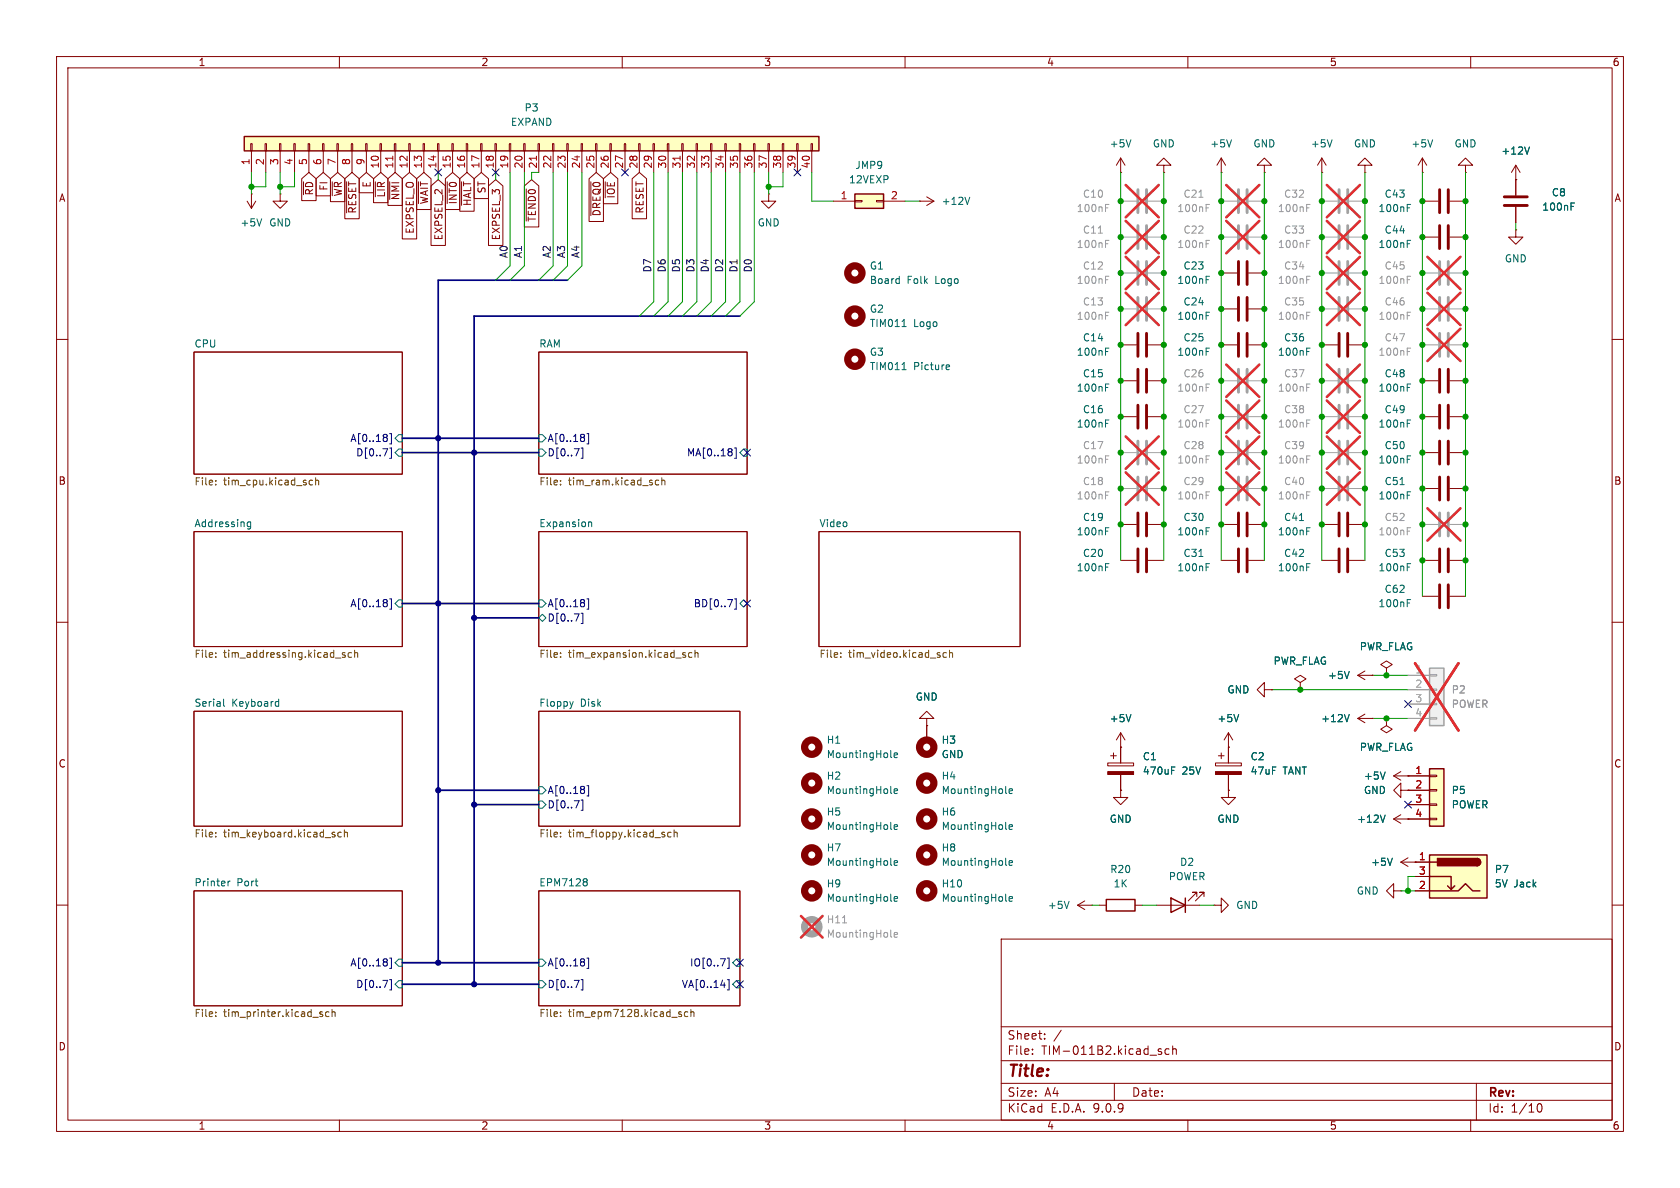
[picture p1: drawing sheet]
<svg xmlns="http://www.w3.org/2000/svg" width="297mm" height="210mm" viewBox="0 0 297 210" stroke-linecap="round" stroke-linejoin="round" font-family="sans-serif">
<g fill="none" stroke="#840000" stroke-width=".18">
<path d="M10 10h277v190h-277zM12 12h273v186h-273zM60 10v2M110 10v2M160 10v2M210 10v2M260 10v2M251.5 30.5h.1M251.5 27.9l-.8 1.3M251.5 27.9l.7 1.3M251.5 27.9v2.6M259.1 29.2h1.2l-1.2-1.3-1.3 1.3h1.3v1.3"/>
<path d="M259.1 30.5h.1M10 60h2M34.3 62.2h36.8v21.6h-36.8zM95.2 62.2h36.9v21.6h-36.9zM285 60h2M34.3 94h36.8v20.3h-36.8zM95.2 94h36.9v20.3h-36.9zM144.8 94h35.5v20.3h-35.5zM198.1 92.7h2.8M198.1 99.1h2.8M202.9 92.7h2.8M202.9 99.1h2.8"/>
<path d="M10 110h2M285 110h2M34.3 125.7h36.8v20.4h-36.8zM95.2 125.7h35.6v20.4h-35.6zM34.3 157.5h36.8v20.3h-36.8zM95.2 157.5h35.6v20.3h-35.6zM10 160h2M177 166h108v32h-108zM285 160h2M60 198v2M110 198v2M160 198v2"/>
<path d="M177 194.5h108M177 191.5h108M177 187.5h108M177 181.5h108M182.5 186.3v.1M182.5 185.5v.1M184.7 183.6v.1M184.7 182.8v.1M187.6 182.1l-1.3 2M197 191.5v3M204.8 185.8l.5 .2 .1 .2-.2 .2-.5-.1M204.8 185.5h.5"/>
<path d="M206.7 185.5l-.5-.1-.2 .3v.4l.1 .2h.6M207.3 185.5l.2-.1 .4 .1 .1 .9M207.3 184.9v1.5M210 198v2M260 198v2M261 191.5v6.5M271.7 195.7l.2-.5 .2-.1a.81 .81 0 0 1 .6 .6 .81 .81 0 0 1-.3 .8h-.4l-.3-.5"/>
</g>
<g fill="none" stroke="#000084" stroke-width=".18">
<path d="M68.4 76.9v.3M68.4 77.4v.5M68.9 76.7h.3v1.8h-.3M68.9 79.2h.3v1.8h-.3M103 79.2v1.8h-.3M103.3 76.9v.3M103.3 77.4v.5M103.8 76.7h.3v1.8h-.3M129.4 79.4v.3M129.4 80v.5M129.9 79.2h.3v1.8h-.3M68.4 106.1v.3"/>
<path d="M68.4 106.7v.4M68.9 105.9h.3v1.8h-.3M103 108.4v1.8h-.3M103.3 106.1v.3M103.3 106.7v.4M103.8 105.9h.3v1.8h-.3M128.6 106h.9l-.6 1.3M129.9 105.9h.3v1.8h-.3M103.3 139.1v.3M103.3 139.7v.5M103.8 138.9h.3v1.8h-.3M103 141.4v1.8h-.3"/>
<path d="M68.4 169.6v.3M68.4 170.2v.4M68.9 169.4h.3v1.8h-.3M68.9 173.2h.3v1.8h-.3M102.7 173.2h.3v1.8h-.3M103.3 169.6v.3M103.3 170.2v.4M103.8 169.4h.3v1.8h-.3M127.4 169.5h.8l-.5 1.3M128.6 169.4h.3v1.8h-.3M128.6 173.2h.3v1.8h-.3"/>
</g>
<g fill="none" stroke="#006464" stroke-width=".18">
<path d="M253.3 24.7l-.4 1.3M70.5 76.8h.6v1.3h-.6l-.7-.6zM95.2 76.8h.7l.6 .7-.6 .6h-.7zM95.2 79.4h.7l.6 .6-.6 .6h-.7zM131.4 79.4h.7v1.2h-.7l-.6-.6zM44.3 92.3h-.4l-.2 .2 .1 .5h.5M44.3 92.3v1l-.2 .2h-.3M69.8 80l.7-.6h.6v1.2h-.6zM104.1 92.3v.8M104.1 92.4l.1-.1h.3l.1 .8M195.4 93.9h.5M195.4 93.3h.6"/>
<path d="M195.4 99.6h.6M69.8 106.7l.7-.7h.6v1.3h-.6zM95.2 106h.7l.6 .7-.6 .6h-.7zM95.2 109.2l.7-.6 .6 .6-.6 .7zM130.8 106.7l.6-.7 .7 .7-.7 .6zM195.4 100.2h.5M39.5 123.6v1.1l.2 .2M48.9 124l.4 .1M49.3 123.6v1.3M49.3 124.8l-.4 .1M95.2 139.1h.7l.6 .6-.6 .6h-.7zM101.3 124l-.3 .9"/>
<path d="M40.3 155.8v.8M40.7 155.8l-.4 .2M95.2 141.6h.7l.6 .6-.6 .7h-.7zM103.3 155.3h.3l.2 .3-.2 .3M103.3 155.9h.3M103.6 155.9l.2 .2v.3l-.1 .1-.4 .1M70.5 169.5h.6v1.3h-.6l-.7-.6zM70.5 173.4h.6v1.2h-.6l-.7-.6zM95.2 169.5h.7l.6 .7-.6 .6h-.7zM95.2 173.4h.7l.6 .6-.6 .6h-.7zM130.2 169.5h.6v1.3h-.6l-.7-.6zM130.2 173.4h.6v1.2h-.6l-.7-.6z"/>
</g>
<g fill="none" stroke="#725600" stroke-width=".18">
<path d="M38.1 84.9v.2M38.1 85.6v.1M55.3 84.9h-.4l-.3 .2 .2 .6h.5M55.8 85l.2-.1h.3v.8M55.8 84.5v1.2M99.1 84.9v.2M99.1 85.6v.1M116.5 84.9h-.4l-.2 .2 .1 .6h.5M117 85l.2-.1h.3v.8M117 84.5v1.2M38.1 115.4v.1M38.1 116.1v.1"/>
<path d="M61 115.4h-.3l-.2 .1 .1 .2 .4 .1v.3h-.5M62.1 115.4h-.3l-.3 .2 .2 .5h.4M62.7 115.5l.2-.1h.3v.8M62.7 114.9v1.3M99.1 116.1v.1M99.1 115.4v.1M120.7 115.6l.5 .4-.1 .2-.4-.1M121.2 115.4h-.3l-.2 .1M122.3 115.4h-.3l-.3 .2 .1 .5h.5M122.9 115.5l.1-.1h.4v.8M122.9 114.9v1.3M148.6 116.1v.1"/>
<path d="M148.6 115.4v.1M167.3 115.4h-.3l-.3 .2 .1 .5h.5M167.9 115.5l.1-.1h.3l.1 .8M167.9 114.9v1.3M38.1 147.2v.1M38.1 147.8v.2M58.9 147.1l.3 .1M58.9 147.5l.3 .1v.2l-.1 .2h-.3M60.3 147.2l-.3-.1-.3 .3 .2 .5h.4M60.9 147.2l.2-.1 .3 .1v.8M60.9 146.7v1.3M99.1 147.2v.1"/>
<path d="M99.1 147.8v.2M117.4 147.5l.1 .2-.1 .3M117.4 147.1l.1 .1M118.6 147.2l-.3-.1-.3 .3 .1 .5h.5M119.2 147.2l.2-.1 .3 .1v.8M119.2 146.7v1.3M38.1 179.6v.1M38.1 178.9v.1M56.7 179.3h.3l.1 .2-.2 .2h-.3M56.7 178.9h.3M58.2 178.9h-.4l-.2 .2 .1 .5h.5M58.7 179l.2-.1h.3v.8"/>
<path d="M58.7 178.4v1.3M99.1 178.9v.1M99.1 179.6v.1M120 179.2l.4 .1 .1 .2-.2 .2-.3-.1M120 178.9h.4M121.6 178.9h-.4l-.2 .2 .1 .5h.5M122.1 179l.2-.1h.3l.1 .8M122.1 178.4v1.3"/>
</g>
<path d="M201.2 84.3v4.1M202.7 84.3v4.1M236.7 84.3v4.1M238.3 84.3v4.1" fill="none" stroke="#a1a1a1" stroke-width=".51"/>
<path d="M198.1 86.4h2.8M202.9 86.4h2.8M233.7 86.4h2.8M238.5 86.4h2.8" fill="none" stroke="#a1a1a1" stroke-width=".18"/>
<path d="M195.4 87.5h.5M195.4 86.9h.6M231 87.5h.4M231 86.9h.6" fill="none" stroke="#989898" stroke-width=".18"/>
<path d="M199 83.5l5.9 5.7M204.9 83.5l-5.9 5.7M234.6 83.5l5.8 5.7M240.4 83.5l-5.8 5.7" fill="none" stroke="#e12e31" stroke-width=".46"/>
<path d="M201.2 90.7v4M201.2 97v4.1M202.7 90.7v4M202.7 97v4.1" fill="none" stroke="#840000" stroke-width=".51"/>
<path d="M252.7 118.1h2.6v10.2h-2.6z" fill="#f0f0f0"/>
<path d="M252.7 118.1h2.6v10.2h-2.6z" fill="none" stroke="#a1a1a1" stroke-width=".25"/>
<g fill="none" stroke="#a1a1a1" stroke-width=".18">
<path d="M198.1 35.6h2.8M202.9 35.6h2.8M198.1 41.9h2.8M202.9 41.9h2.8M233.7 54.6h2.8M238.5 54.6h2.8M251.5 48.3h2.8M251.5 54.6h2.8M256.3 48.3h2.8M256.3 54.6h2.8M233.7 80h2.8M238.5 80h2.8"/>
<path d="M251.5 92.7h2.8M256.3 92.7h2.8M248.9 119.4h3.8M252.7 119.3h1.3v.2h-1.3zM248.9 121.9h3.8M248.9 124.5h3.8M248.9 127h3.8M252.7 121.8h1.3v.2h-1.3zM252.7 124.3h1.3v.3h-1.3zM252.7 126.9h1.3v.2h-1.3z"/>
</g>
<g fill="none" stroke="#e12e31" stroke-width=".46">
<path d="M199 39.1l5.9 5.7M199 32.7l5.9 5.7M204.9 39.1l-5.9 5.7M204.9 32.7l-5.9 5.7M234.6 51.8l5.8 5.7M240.4 51.8l-5.8 5.7M252.3 45.4l5.9 5.7M252.3 51.8l5.9 5.7M258.2 45.4l-5.9 5.7M258.2 51.8l-5.9 5.7M234.6 77.2l5.8 5.7M240.4 77.2l-5.8 5.7"/>
<path d="M252.3 89.9l5.9 5.7M258.2 89.9l-5.9 5.7M250.2 117.3l7.6 11.8M257.8 117.3l-7.6 11.8"/>
</g>
<g fill="none" stroke="#840000" stroke-width=".51">
<path d="M265.9 34.8h4.1M265.9 36.3h4.1M201.2 58.9v4.1M202.7 58.9v4.1M218.9 52.6v4M218.9 58.9v4.1M220.5 52.6v4M220.5 58.9v4.1M236.7 58.9v4.1M238.3 58.9v4.1M236.7 90.7v4M238.3 90.7v4"/>
<path d="M254.5 84.3v4.1M254.5 97v4.1M256 84.3v4.1M256 97v4.1M254.5 103.4v4M256 103.4v4"/>
</g>
<g fill="none" stroke="#840000" stroke-width=".18">
<path d="M268 31.8h.1M268 29.2l-.8 1.3M268 29.2l.7 1.3M268 29.2v5.3M268 36.6v2.8M215.9 54.6h2.8M220.7 54.6h2.8M268 40.6v1.3h1.2l-1.2 1.3-1.3-1.3h1.3M268 40.6h.1M198.1 61h2.8M202.9 61h2.8M215.9 61h2.8"/>
<path d="M220.7 61h2.8M233.7 61h2.8M238.5 61h2.8M233.7 92.7h2.8M238.5 92.7h2.8M251.5 99.1h2.8M251.5 86.4h2.8M256.3 99.1h2.8M256.3 86.4h2.8M245.1 118.1l1-.6-1-.7-1 .7 1 .6v1.3M245.1 119.4h.1M251.5 105.4h2.8"/>
<path d="M256.3 105.4h2.8"/>
</g>
<g fill="none" stroke="#006464" stroke-width=".18">
<path d="M270.4 26l-.4 1.2M277.7 36.5h.5M277.7 35.9h.6M213.2 55.8h.4M213.2 55.2h.6M195.4 62.1h.5M195.4 61.5h.6M213.2 62.1h.4M213.2 61.5h.6M231 62.1h.4M231 61.5h.6M229.7 92h.8"/>
<path d="M231 93.9h.4M231 93.3h.6M247.5 85.7h.7M248.8 99.6h.6M248.8 87.5h.4M248.8 86.9h.6M248.8 106.6h.4M248.8 106h.6M248.8 100.2h.4"/>
</g>
<g fill="none" stroke="#a1a1a1" stroke-width=".51">
<path d="M201.2 33.5v4.1M201.2 39.9v4M202.7 33.5v4.1M202.7 39.9v4M236.7 52.6v4M238.3 52.6v4M254.5 46.2v4.1M254.5 52.6v4M256 46.2v4.1M256 52.6v4M236.7 78v4M238.3 78v4"/>
<path d="M254.5 90.7v4M256 90.7v4"/>
</g>
<g fill="none" stroke="#989898" stroke-width=".18">
<path d="M195.4 36.7h.5M195.4 36.1h.6M194.2 41.2h.7M195.4 43.1h.5M195.4 42.5h.6M231 55.8h.4M231 55.2h.6M248.8 49.4h.4M248.8 48.8h.6M248.8 55.8h.4M248.8 55.2h.6M231 81.2h.4"/>
<path d="M231 80.6h.6M248.8 93.9h.4M248.8 93.3h.6"/>
</g>
<path d="M252.7 151.1h10.2v7.7h-10.2z" fill="#ffffc2"/>
<path d="M252.7 151.1h10.2v7.7h-10.2zM252.7 157.5h5.1l1.3-1.3 1.2 1.3h1.3M252.7 154.9h3.8v2.3l.7-.6M252.7 152.4h1.3M255.9 156.6l.6 .6M261.1 151.8a.64 .64 0 0 1 .6 .6 .64 .64 0 0 1-.6 .6" fill="none" stroke="#840000" stroke-width=".25"/>
<g fill="#840000" stroke="#840000" stroke-width=".25">
<path d="M261.1 151.8a.64 .64 0 0 1 .6 .6 .64 .64 0 0 1-.6 .6z"/>
<path d="M254.1 151.8h7v1.2h-7z"/>
</g>
<g fill="none" stroke="#840000" stroke-width=".18">
<path d="M215.9 48.3h2.8M220.7 48.3h2.8M251.5 73.7h2.8M251.5 67.3h2.8M256.3 73.7h2.8M256.3 67.3h2.8M251.5 80h2.8M256.3 80h2.8M240 119.4l1.3 .7M240 119.4h2.6M241.3 118.6l-1.3 .8M242.6 119.4h.1"/>
<path d="M229.9 120.7l1-.7-1-.6-1 .6 1 .7v1.2M229.9 121.9h.1M240 127l1.3 .8M240 127h2.6M241.3 126.2l-1.3 .8M242.6 127h.1M245.1 127v1.3l1 .6-1 .6-1-.6 1-.6M245.1 127h.1M246.4 137.2l1.2 .7M246.4 137.2h2.5M247.6 139.7v-1.3l-1.2 1.3 1.2 1.3v-1.3h1.3M247.6 136.4l-1.2 .8"/>
<path d="M248.9 139.7h.1M248.9 137.2h.1M246.4 157.5v-1.3l-1.3 1.3 1.3 1.3v-1.3h1.2M247.6 157.5h.1M247.6 152.4h5.1M247.6 152.4l1.3 .8M248.9 151.6l-1.3 .8M250.2 152.4h.1M250.2 154.9h2.5M250.2 157.5h2.5"/>
</g>
<g fill="none" stroke="#a1a1a1" stroke-width=".51">
<path d="M218.9 39.9v4M220.5 39.9v4M236.7 33.5v4.1M236.7 39.9v4M238.3 33.5v4.1M238.3 39.9v4M236.7 46.2v4.1M238.3 46.2v4.1M254.5 58.9v4.1M256 58.9v4.1M218.9 65.3v4M220.5 65.3v4"/>
<path d="M236.7 65.3v4M238.3 65.3v4"/>
</g>
<g fill="none" stroke="#a1a1a1" stroke-width=".18">
<path d="M233.7 35.6h2.8M238.5 35.6h2.8M215.9 41.9h2.8M220.7 41.9h2.8M233.7 41.9h2.8M233.7 48.3h2.8M238.5 41.9h2.8M238.5 48.3h2.8M215.9 67.3h2.8M220.7 67.3h2.8M233.7 67.3h2.8M238.5 67.3h2.8"/>
<path d="M251.5 61h2.8M256.3 61h2.8"/>
</g>
<g fill="none" stroke="#989898" stroke-width=".18">
<path d="M231 36.7h.4M231 36.1h.6M213.2 43.1h.4M213.2 42.5h.6M231 43.1h.4M231 42.5h.6M231 49.4h.4M231 48.8h.6M213.2 68.5h.4M213.2 67.9h.6M231 68.5h.4M231 67.9h.6"/>
<path d="M248.8 62.1h.4M248.8 61.5h.6"/>
</g>
<g fill="none" stroke="#e12e31" stroke-width=".46">
<path d="M216.8 39.1l5.8 5.7M222.6 39.1l-5.8 5.7M234.6 32.7l5.8 5.7M234.6 39.1l5.8 5.7M240.4 32.7l-5.8 5.7M240.4 39.1l-5.8 5.7M234.6 45.4l5.8 5.7M240.4 45.4l-5.8 5.7M252.3 58.1l5.9 5.7M258.2 58.1l-5.9 5.7M216.8 64.5l5.8 5.7M222.6 64.5l-5.8 5.7"/>
<path d="M234.6 64.5l5.8 5.7M240.4 64.5l-5.8 5.7"/>
</g>
<path d="M213.2 49.4h.4M213.2 48.8h.6M248.8 74.8h.4M248.8 74.2h.6M248.8 68.5h.4M248.8 67.9h.6M248.8 81.2h.4M248.8 80.6h.6M238.5 118.7l-.4 1.3M238.5 126.3l-.4 1.3M244.9 136.5l-.4 1.2M246.1 151.7l-.4 1.3" fill="none" stroke="#006464" stroke-width=".18"/>
<path d="M218.9 46.2v4.1M220.5 46.2v4.1M254.5 65.3v4M254.5 71.6v4.1M254.5 78v4M256 65.3v4M256 71.6v4.1M256 78v4" fill="none" stroke="#840000" stroke-width=".51"/>
<path d="M252.7 135.9h2.6v10.2h-2.6z" fill="#ffffc2"/>
<path d="M252.7 135.9h2.6v10.2h-2.6z" fill="none" stroke="#840000" stroke-width=".25"/>
<g fill="none" stroke="#840000" stroke-width=".18">
<path d="M198.1 30.5h.1M198.1 27.9l-.7 1.3M198.1 27.9l.8 1.3M198.1 27.9v2.6M205.7 29.2h1.3l-1.3-1.3-1.2 1.3h1.2v1.3M205.7 30.5h.1M215.9 30.5h.1M215.9 27.9l-.8 1.3M215.9 27.9l.8 1.3M215.9 27.9v2.6M223.5 29.2h1.3l-1.3-1.3-1.3 1.3h1.3v1.3M223.5 30.5h.1"/>
<path d="M233.7 30.5h.1M233.7 27.9l-.8 1.3M233.7 27.9l.7 1.3M233.7 27.9v2.6M198.1 73.7h2.8M198.1 67.3h2.8M202.9 73.7h2.8M202.9 67.3h2.8M215.9 99.1h2.8M220.7 99.1h2.8M233.7 99.1h2.8M238.5 99.1h2.8"/>
<path d="M195.8 134.9h4.6v.5h-4.6zM196.3 133.6h1.1M196.8 133.1v1M198.1 139.7v1.3h1.3l-1.3 1.2-1.3-1.2h1.3M198.1 139.7h.1M198.1 132.1h.1M198.1 129.5v5.4M198.1 136.9v2.8M198.1 129.5l-.7 1.3M198.1 129.5l.8 1.3M214.9 134.9h4.6v.5h-4.6zM215.4 133.6h1"/>
<path d="M215.9 133.1v1M217.2 139.7v1.3h1.2l-1.2 1.2-1.3-1.2h1.3M217.2 139.7h.1M217.2 132.1h.1M217.2 129.5v5.4M217.2 136.9v2.8M217.2 129.5l-.8 1.3M217.2 129.5l.7 1.3M223.5 121.9v-1.2l-1.3 1.2 1.3 1.3v-1.3h1.3M224.8 121.9h.1M248.9 137.2h3.8M248.9 139.7h3.8"/>
<path d="M252.7 137h1.3v.3h-1.3zM252.7 139.6h1.3v.2h-1.3zM246.4 144.8h6.3M246.4 144.8l1.2 .7M247.6 144l-1.2 .8M248.9 144.8h.1M248.9 142.2h3.8M252.7 142.1h1.3v.3h-1.3zM252.7 144.7h1.3v.2h-1.3z"/>
</g>
<g fill="none" stroke="#006464" stroke-width=".18">
<path d="M199.9 24.7l-.4 1.3M217.7 24.7l-.4 1.3M235.5 24.7l-.4 1.3M158.9 49.3h.1M159 48.8v1.3M159 50l-.1 .1M159.5 65.3h.7M167.4 64.5l.4 .1 .1 .2-.6 .1M167.8 65.3h-.4M195.4 74.8h.5M195.4 74.2h.6M195.4 68.5h.5"/>
<path d="M195.4 67.9h.6M212 98.4h.7M213.2 99.6h.6M231 99.6h.6M213.2 100.2h.4M231 100.2h.4M199.9 126.3l-.4 1.3M207.1 136.2h.4M207.1 135.6h.6M219 126.3l-.4 1.3M244.9 144.1l-.4 1.3"/>
</g>
<path d="M201.2 65.3v4M201.2 71.6v4.1M202.7 65.3v4M202.7 71.6v4.1M218.9 97v4.1M220.5 97v4.1M236.7 97v4.1M238.3 97v4.1" fill="none" stroke="#840000" stroke-width=".51"/>
<path d="M218.9 33.5v4.1M220.5 33.5v4.1M201.2 46.2v4.1M201.2 52.6v4M202.7 46.2v4.1M202.7 52.6v4M218.9 71.6v4.1M218.9 78v4M220.5 71.6v4.1M220.5 78v4M236.7 71.6v4.1M238.3 71.6v4.1" fill="none" stroke="#a1a1a1" stroke-width=".51"/>
<path d="M215.9 35.6h2.8M220.7 35.6h2.8M198.1 48.3h2.8M198.1 54.6h2.8M202.9 48.3h2.8M202.9 54.6h2.8M215.9 73.7h2.8M220.7 73.7h2.8M233.7 73.7h2.8M238.5 73.7h2.8M215.9 80h2.8M220.7 80h2.8" fill="none" stroke="#a1a1a1" stroke-width=".18"/>
<g fill="none" stroke="#989898" stroke-width=".18">
<path d="M212 34.9h.7M213.2 36.7h.4M213.2 36.1h.6M195.4 49.4h.5M195.4 48.8h.6M195.4 55.8h.5M195.4 55.2h.6M213.2 74.8h.4M213.2 74.2h.6M231 74.8h.4M231 74.2h.6M213.2 81.2h.4"/>
<path d="M213.2 80.6h.6"/>
</g>
<path d="M216.8 32.7l5.8 5.7M222.6 32.7l-5.8 5.7M199 45.4l5.9 5.7M199 51.8l5.9 5.7M204.9 45.4l-5.9 5.7M204.9 51.8l-5.9 5.7M216.8 70.8l5.8 5.7M216.8 77.2l5.8 5.7M222.6 70.8l-5.8 5.7M222.6 77.2l-5.8 5.7M234.6 70.8l5.8 5.7M240.4 70.8l-5.8 5.7" fill="none" stroke="#e12e31" stroke-width=".46"/>
<g fill="#840000" stroke="#840000" stroke-width=".18">
<path d="M195.8 136.4h4.6v.5h-4.6z"/>
<path d="M214.9 136.4h4.6v.5h-4.6z"/>
</g>
<g fill="none" stroke="#840000" stroke-width="1.3">
<circle cx="151.1" cy="48.3" r="1.27"/>
<circle cx="151.1" cy="63.5" r="1.27"/>
</g>
<path d="M151.1 34.3h5.1v2.5h-5.1z" fill="#ffffc2"/>
<path d="M151.1 34.3h5.1v2.5h-5.1zM195.6 159h5.1v2h-5.1z" fill="none" stroke="#840000" stroke-width=".25"/>
<g fill="none" stroke="#840000" stroke-width=".18">
<path d="M147.3 35.6h3.8M151.1 35.4h1.3v.3h-1.3zM154.9 35.4h1.3v.3h-1.3zM156.2 35.6h3.8M162.6 35.6h.1M162.6 35.6h2.5M163.8 34.8l1.3 .8M165.1 35.6l-1.3 .7M241.3 29.2h1.3l-1.3-1.3-1.3 1.3h1.3v1.3M241.3 30.5h.1M251.5 35.6h2.8M256.3 35.6h2.8"/>
<path d="M251.5 41.9h2.8M256.3 41.9h2.8M215.9 92.7h2.8M220.7 92.7h2.8M194.3 160h1.3M200.7 160h1.2M214.6 160h1.3v-1.2l1.3 1.2-1.3 1.3v-1.3M214.6 160h.1"/>
</g>
<path d="M171.4 34.9l-.4 1.2M248.8 36.7h.4M248.8 36.1h.6M159.5 57.7h.7M248.8 43.1h.4M248.8 42.5h.6M213.2 93.9h.4M213.2 93.3h.6" fill="none" stroke="#006464" stroke-width=".18"/>
<path d="M201.2 78v4M202.7 78v4M218.9 84.3v4.1M220.5 84.3v4.1" fill="none" stroke="#a1a1a1" stroke-width=".51"/>
<path d="M198.1 80h2.8M202.9 80h2.8M215.9 86.4h2.8M220.7 86.4h2.8" fill="none" stroke="#a1a1a1" stroke-width=".18"/>
<path d="M195.4 81.2h.5M195.4 80.6h.6M213.2 87.5h.4M213.2 86.9h.6" fill="none" stroke="#989898" stroke-width=".18"/>
<path d="M199 77.2l5.9 5.7M204.9 77.2l-5.9 5.7M216.8 83.5l5.8 5.7M222.6 83.5l-5.8 5.7" fill="none" stroke="#e12e31" stroke-width=".46"/>
<path d="M254.5 33.5v4.1M254.5 39.9v4M256 33.5v4.1M256 39.9v4M218.9 90.7v4M220.5 90.7v4" fill="none" stroke="#840000" stroke-width=".51"/>
<circle cx="151.1" cy="55.9" r="1.27" fill="none" stroke="#840000" stroke-width="1.3"/>
<path d="M43.2 24.1h101.6v2.6h-101.6z" fill="#ffffc2"/>
<path d="M43.2 24.1h101.6v2.6h-101.6zM207 158.8l2.5 1.2-2.5 1.3zM209.5 158.8v2.5" fill="none" stroke="#840000" stroke-width=".25"/>
<g fill="none" stroke="#840000" stroke-width=".18">
<path d="M43.7 35.6l.7 1.2M44.3 25.4h.3v1.3h-.3zM44.4 34.3h.1M44.4 26.7v3.8M44.4 34.3v2.5M45.2 35.6l-.8 1.2M46.9 25.4h.2v1.3h-.2zM47 26.7v3.8M49.4 25.4h.3v1.3h-.3zM49.5 34.3v1.3h1.3l-1.3 1.2-1.2-1.2h1.2M49.5 34.3h.1M49.5 26.7v3.8"/>
<path d="M51.9 25.4h.3v1.3h-.3zM52.1 26.7v3.8M53.3 31.6l1.3-1.1 1.3 1.1v3.9h-2.6zM53.7 32.1v2.3M54.5 25.4h.2v1.3h-.2zM54.6 26.7v3.8M55.9 31.6l1.2-1.1 1.3 1.1v3h-2.5zM57 25.4h.3v1.3h-.3zM57.1 26.7v3.8M58.4 31.6l1.3-1.1 1.3 1.1v4h-2.6zM58.7 32.1v2.5M59.6 25.4h.2v1.3h-.2z"/>
<path d="M59.7 26.7v3.8M61 31.6l1.2-1.1 1.3 1.1v7.1h-2.5zM61.3 32.1v5.5M62.1 25.4h.3v1.3h-.3zM62.2 26.7v3.8M63.5 31.6l1.3-1.1 1.2 1.1v2.5h-2.5zM64.6 25.4h.3v1.3h-.3zM64.8 26.7v3.8M66 31.6l1.3-1.1 1.3 1.1v4.2h-2.6zM66.4 32.1v2.7M67.2 25.4h.2v1.3h-.2zM67.3 26.7v3.8"/>
<path d="M68.6 31.6l1.2-1.1 1.3 1.1v4.7h-2.5zM68.9 32.1v3.2M69.7 25.4h.3v1.3h-.3zM69.8 26.7v3.8M71.1 31.6l1.3-1.1 1.3 1.1v10.6h-2.6zM72.3 25.4h.2v1.3h-.2zM72.4 26.7v3.8M73.7 31.6l1.2-1.1 1.3 1.1v5.4h-2.5zM74 32.1v3.9M74.8 25.4h.3v1.3h-.3zM74.9 26.7v3.8M76.2 32.9l1.3-1.1 1.2 1.1v10.5h-2.5z"/>
<path d="M77.3 25.4h.3v1.3h-.3zM77.5 26.7v3.8M78.7 31.6l1.3-1.1 1.3 1.1v5.4h-2.6zM79.1 32.1v3.9M79.9 25.4h.2v1.3h-.2zM80 26.7v3.8M81.3 31.6l1.2-1.1 1.3 1.1v5.7h-2.5zM81.6 32.1v4.2M82.4 25.4h.3v1.3h-.3zM82.5 26.7v3.8M83.8 31.6l1.3-1.1 1.3 1.1v3.5h-2.6zM85 25.4h.2v1.3h-.2z"/>
<path d="M85.1 26.7v3.8M86.4 32.9l1.2-1.1 1.3 1.1v10.5h-2.5zM87.5 25.4h.3v1.3h-.3zM87.6 26.7v3.8M90 25.4h.3v1.3h-.3zM90.2 26.7v3.8M92.6 25.4h.2v1.3h-.2zM92.7 32.9l1.3-1.1 1.3 1.1v7.2h-2.6zM92.7 26.7v3.8M93 33.4v5.7M95.1 25.4h.3v1.3h-.3zM95.2 26.7v3.8"/>
<path d="M97.7 25.4h.2v1.3h-.2zM97.8 26.7v3.8M100.2 25.4h.3v1.3h-.3zM100.3 26.7v3.8M102.7 25.4h.3v1.3h-.3zM102.9 26.7v3.8M104.1 31.6l1.3-1.1 1.3 1.1v7.6h-2.6zM104.5 32.1v6M105.3 25.4h.2v1.3h-.2zM105.4 26.7v3.8M106.7 31.6l1.2-1.1 1.3 1.1v4.4h-2.5zM107 32.1v2.9"/>
<path d="M107.8 25.4h.3v1.3h-.3zM107.9 26.7v3.8M110.4 25.4h.2v1.3h-.2zM110.5 26.7v3.8M111.8 31.6l1.2-1.1 1.3 1.1v7.1h-2.5zM112.9 25.4h.3v1.3h-.3zM113 26.7v3.8M115.4 25.4h.3v1.3h-.3zM115.6 26.7v3.8M118 25.4h.2v1.3h-.2zM118.1 26.7v3.8M120.5 25.4h.3v1.3h-.3z"/>
<path d="M120.6 26.7v3.8M123.1 25.4h.2v1.3h-.2zM123.2 26.7v3.8M125.6 25.4h.3v1.3h-.3zM125.7 26.7v3.8M128.1 25.4h.3v1.3h-.3zM128.3 26.7v3.8M130.7 25.4h.2v1.3h-.2zM130.8 26.7v3.8M133.2 25.4h.3v1.3h-.3zM133.3 26.7v3.8M135.8 25.4h.2v1.3h-.2z"/>
<path d="M135.9 34.3v1.3h1.3l-1.3 1.2-1.3-1.2h1.3M135.9 34.3h.1M135.9 26.7v3.8M138.3 25.4h.3v1.3h-.3zM138.4 26.7v3.8M140.8 25.4h.3v1.3h-.3zM141 26.7v3.8M143.4 25.4h.2v1.3h-.2zM143.5 26.7v3.8M268 31.8h.1M268 31.8v2.7M268 36.6v2.8"/>
<path d="M242.6 119.4h.1M245.1 119.4h.1M163.8 127h1.3l-1.3-1.3-1.2 1.3h1.2v1.3M163.8 128.3h.1M163.8 128.3v2.5M198.1 139.7h.1M198.1 132.1h.1M198.1 132.1v2.8M198.1 136.9v2.8M217.2 139.7h.1M217.2 132.1h.1M217.2 132.1v2.8"/>
<path d="M217.2 136.9v2.8M224.8 121.9h.1M229.9 121.9h.1M242.6 127h.1M245.1 127h.1M248.9 139.7h.1M248.9 137.2h.1M248.9 137.2h3.8M248.9 139.7h3.8M191.8 159.3l-1.3 .7M211.6 158.5v-.8h-.8h.8l-1.5 1.6M212.9 158.5v-.8h-.8h.8l-1.6 1.6"/>
<path d="M248.9 144.8h.1M248.9 142.2h3.8M248.9 144.8h3.8M250.2 152.4h.1M250.2 152.4h2.5M250.2 154.9h2.5M250.2 157.5h2.5M190.5 160l1.3 .8M190.5 160h2.5M193 160h.1M204.5 160h7.6"/>
</g>
<path d="M69.4 27.6v.7M94.8 27.6v.7M120.2 27.6v.7" fill="none" stroke="#a90000" stroke-width=".18"/>
<g fill="none" stroke="#006464" stroke-width=".18">
<path d="M46.3 38.7l-.5 1.2M270.4 26l-.4 1.2M277.7 36.5h.5M277.7 35.9h.6M238.5 118.7l-.4 1.3M157.5 133.7l.2 .2M158.1 139.9l.6-.2-.1-.2-.3-.1-.2 .2v.6h.5M158.1 133.5l.6-.1-.1-.3h-.3l-.2 .2v.6h.5M178.4 139.9l.6-.2-.1-.2-.3-.1-.2 .2 .1 .6h.4M199.9 126.3l-.4 1.3M207.1 136.2h.4M207.1 135.6h.6"/>
<path d="M219 126.3l-.4 1.3M238.5 126.3l-.4 1.3M244.9 136.5l-.4 1.2M157.5 159.1l.2 .2M157.5 140.1l.2 .2M157.5 146.4l.2 .2M157.5 152.8l.2 .2M158.1 152.6l.6-.2-.1-.2-.3-.1-.2 .2v.6h.5M158.1 146.2l.6-.1-.1-.3h-.3l-.2 .2v.6h.5M158.1 158.9l.6-.1-.1-.3h-.3l-.2 .2v.6h.5M177.8 152.8l.2 .2M177.8 146.4l.2 .2"/>
<path d="M177.8 159.1l.2 .2M177.8 140.1l.2 .2M178.4 152.6l.6-.2-.1-.2-.3-.1-.2 .2 .1 .6h.4M178.4 146.2l.6-.1-.1-.3h-.3l-.2 .2 .1 .6h.4M178.4 158.9l.6-.1-.1-.3h-.3l-.2 .2 .1 .6h.4M189 159.3l-.4 1.3M244.9 144.1l-.4 1.3M246.1 151.7l-.4 1.3"/>
</g>
<g fill="none" stroke="#840000" stroke-width="1.3">
<circle cx="143.5" cy="138.4" r="1.27"/>
<circle cx="143.5" cy="132.1" r="1.27"/>
<circle cx="163.8" cy="138.4" r="1.27"/>
<circle cx="163.8" cy="132.1" r="1.27"/>
<circle cx="143.5" cy="144.8" r="1.27"/>
<circle cx="143.5" cy="151.1" r="1.27"/>
<circle cx="143.5" cy="157.5" r="1.27"/>
<circle cx="163.8" cy="151.1" r="1.27"/>
<circle cx="163.8" cy="144.8" r="1.27"/>
<circle cx="163.8" cy="157.5" r="1.27"/>
</g>
<circle cx="143.5" cy="163.8" r="1.27" fill="none" stroke="#a1a1a1" stroke-width="1.3"/>
<path d="M148.9 163.1h.8M157.5 165.5l.2 .2M158.1 165.3l.6-.2-.1-.2-.3-.1-.2 .2v.6h.5" fill="none" stroke="#989898" stroke-width=".18"/>
<path d="M250.2 117.3l7.6 11.8M257.8 117.3l-7.6 11.8M141.6 161.9l3.8 3.8M145.4 161.9l-3.8 3.8" fill="none" stroke="#e12e31" stroke-width=".46"/>
<path d="M100.3 49.5h-22.8v120.7M130.8 55.9h-47v118.1M71.1 77.5h24.1M71.1 80h24.1M71.1 106.7h24.1M83.8 109.2h11.4M77.5 139.7h17.7M83.8 142.2h11.4M71.1 170.2h24.1M71.1 174h24.1" fill="none" stroke="#000084" stroke-width=".3"/>
<g fill="none" stroke="#009600" stroke-width=".18">
<path d="M44.4 30.5v3.8M47 30.5v2.5h-2.6M49.5 30.5v3.8M52.1 30.5v2.5h-2.6M77.5 30.5v1.3M87.6 30.5v1.3M90.2 30.5v16.5l-2.6 2.5M92.7 30.5v16.5l-2.5 2.5M95.2 30.5h-1.2v1.3M97.8 30.5v16.5l-2.6 2.5M100.3 30.5v16.5l-2.5 2.5M102.9 30.5v16.5l-2.6 2.5"/>
<path d="M115.6 30.5v22.8l-2.6 2.6M118.1 30.5v22.8l-2.5 2.6M120.6 30.5v22.8l-2.5 2.6M123.2 30.5v22.8l-2.6 2.6M125.7 30.5v22.8l-2.5 2.6M128.3 30.5v22.8l-2.6 2.6M130.8 30.5v22.8l-2.5 2.6M133.3 30.5v22.8l-2.5 2.6M135.9 30.5v3.8M138.4 30.5v2.5h-2.5M143.5 30.5v5.1h3.8M160 35.6h2.6"/>
<path d="M198.1 30.5v68.6M205.7 30.5v68.6M215.9 30.5v68.6M223.5 30.5v68.6M233.7 30.5v68.6M241.3 30.5v68.6M251.5 30.5v74.9M259.1 30.5v74.9M268 39.4v1.2M242.6 119.4h6.3M224.8 121.9h24.1M242.6 127h6.3"/>
<path d="M247.6 157.5h2.6M250.2 154.9h-1.3v2.6M193 160h1.3M201.9 160h2.6M212.1 160h2.5"/>
</g>
<g fill="none" stroke="#000084" stroke-width=".18">
<path d="M76.9 29.9l1.2 1.2M78.1 29.9l-1.2 1.2M87 29.9l1.2 1.2M88.2 29.9l-1.2 1.2M109.9 29.9l1.2 1.2M111.1 29.9l-1.2 1.2M140.4 29.9l1.2 1.2M141.6 29.9l-1.2 1.2M131.5 79.4l1.2 1.2M132.7 79.4l-1.2 1.2M131.5 106.1l1.2 1.2M132.7 106.1l-1.2 1.2"/>
<path d="M248.3 123.9l1.2 1.2M249.5 123.9l-1.2 1.2M248.3 141.6l1.2 1.2M249.5 141.6l-1.2 1.2M130.2 173.4l1.2 1.2M130.2 169.6l1.2 1.2M131.4 173.4l-1.2 1.2M131.4 169.6l-1.2 1.2"/>
</g>
<path d="M248.9 119.4h3.8M248.9 121.9h3.8M248.9 124.5h3.8M248.9 127h3.8" fill="none" stroke="#a1a1a1" stroke-width=".18"/>
<g fill="#009600" stroke="#009600" stroke-width=".18">
<circle cx="233.7" cy="35.6" r=".46"/>
<circle cx="233.7" cy="41.9" r=".46"/>
<circle cx="241.3" cy="35.6" r=".46"/>
<circle cx="241.3" cy="41.9" r=".46"/>
<circle cx="251.5" cy="48.3" r=".46"/>
<circle cx="259.1" cy="48.3" r=".46"/>
<circle cx="251.5" cy="41.9" r=".46"/>
<circle cx="259.1" cy="35.6" r=".46"/>
<circle cx="251.5" cy="35.6" r=".46"/>
<circle cx="251.5" cy="61" r=".46"/>
<circle cx="251.5" cy="54.6" r=".46"/>
<circle cx="259.1" cy="54.6" r=".46"/>
<circle cx="259.1" cy="41.9" r=".46"/>
<circle cx="233.7" cy="54.6" r=".46"/>
<circle cx="233.7" cy="61" r=".46"/>
<circle cx="241.3" cy="54.6" r=".46"/>
<circle cx="233.7" cy="73.7" r=".46"/>
<circle cx="223.5" cy="73.7" r=".46"/>
<circle cx="233.7" cy="67.3" r=".46"/>
<circle cx="215.9" cy="54.6" r=".46"/>
<circle cx="215.9" cy="61" r=".46"/>
<circle cx="223.5" cy="61" r=".46"/>
<circle cx="241.3" cy="61" r=".46"/>
<circle cx="215.9" cy="41.9" r=".46"/>
<circle cx="215.9" cy="48.3" r=".46"/>
<circle cx="223.5" cy="41.9" r=".46"/>
<circle cx="223.5" cy="54.6" r=".46"/>
<circle cx="223.5" cy="48.3" r=".46"/>
<circle cx="241.3" cy="48.3" r=".46"/>
<circle cx="233.7" cy="48.3" r=".46"/>
<circle cx="215.9" cy="35.6" r=".46"/>
<circle cx="223.5" cy="35.6" r=".46"/>
<circle cx="233.7" cy="80" r=".46"/>
<circle cx="223.5" cy="80" r=".46"/>
<circle cx="223.5" cy="86.4" r=".46"/>
<circle cx="215.9" cy="67.3" r=".46"/>
<circle cx="223.5" cy="67.3" r=".46"/>
<circle cx="198.1" cy="67.3" r=".46"/>
<circle cx="205.7" cy="48.3" r=".46"/>
<circle cx="205.7" cy="54.6" r=".46"/>
<circle cx="205.7" cy="80" r=".46"/>
<circle cx="205.7" cy="86.4" r=".46"/>
<circle cx="198.1" cy="73.7" r=".46"/>
<circle cx="205.7" cy="73.7" r=".46"/>
<circle cx="205.7" cy="41.9" r=".46"/>
<circle cx="198.1" cy="41.9" r=".46"/>
<circle cx="205.7" cy="35.6" r=".46"/>
<circle cx="205.7" cy="67.3" r=".46"/>
<circle cx="205.7" cy="61" r=".46"/>
<circle cx="198.1" cy="61" r=".46"/>
<circle cx="259.1" cy="92.7" r=".46"/>
<circle cx="251.5" cy="92.7" r=".46"/>
<circle cx="251.5" cy="80" r=".46"/>
<circle cx="259.1" cy="80" r=".46"/>
<circle cx="259.1" cy="86.4" r=".46"/>
<circle cx="251.5" cy="86.4" r=".46"/>
<circle cx="259.1" cy="61" r=".46"/>
<circle cx="259.1" cy="67.3" r=".46"/>
<circle cx="251.5" cy="73.7" r=".46"/>
<circle cx="251.5" cy="67.3" r=".46"/>
<circle cx="259.1" cy="73.7" r=".46"/>
<circle cx="241.3" cy="92.7" r=".46"/>
<circle cx="241.3" cy="86.4" r=".46"/>
<circle cx="245.1" cy="127" r=".46"/>
<circle cx="259.1" cy="99.1" r=".46"/>
<circle cx="251.5" cy="99.1" r=".46"/>
<circle cx="229.9" cy="121.9" r=".46"/>
<circle cx="245.1" cy="119.4" r=".46"/>
<circle cx="248.9" cy="157.5" r=".46"/>
<circle cx="241.3" cy="73.7" r=".46"/>
<circle cx="241.3" cy="67.3" r=".46"/>
<circle cx="241.3" cy="80" r=".46"/>
<circle cx="233.7" cy="86.4" r=".46"/>
<circle cx="233.7" cy="92.7" r=".46"/>
<circle cx="215.9" cy="92.7" r=".46"/>
<circle cx="215.9" cy="73.7" r=".46"/>
<circle cx="215.9" cy="80" r=".46"/>
<circle cx="215.9" cy="86.4" r=".46"/>
<circle cx="223.5" cy="92.7" r=".46"/>
<circle cx="198.1" cy="54.6" r=".46"/>
<circle cx="135.9" cy="33" r=".46"/>
<circle cx="198.1" cy="35.6" r=".46"/>
<circle cx="198.1" cy="48.3" r=".46"/>
<circle cx="49.5" cy="33" r=".46"/>
<circle cx="44.4" cy="33" r=".46"/>
<circle cx="198.1" cy="80" r=".46"/>
<circle cx="198.1" cy="92.7" r=".46"/>
<circle cx="198.1" cy="86.4" r=".46"/>
<circle cx="205.7" cy="92.7" r=".46"/>
</g>
<g fill="#000084" stroke="#000084" stroke-width=".18">
<circle cx="83.8" cy="142.2" r=".46"/>
<circle cx="77.5" cy="139.7" r=".46"/>
<circle cx="77.5" cy="170.2" r=".46"/>
<circle cx="83.8" cy="174" r=".46"/>
<circle cx="83.8" cy="109.2" r=".46"/>
<circle cx="77.5" cy="77.5" r=".46"/>
<circle cx="83.8" cy="80" r=".46"/>
<circle cx="77.5" cy="106.7" r=".46"/>
</g>
<text font-size="2.8" fill="#840000" x="178" y="190.9">Title:</text>
<g font-size="2.1" fill="#840000">
<text x="178" y="184">Sheet:</text>
<text x="178" y="186.7">File:</text>
<text x="184.1" y="186.7">TIM-011B2.kicad_sch</text>
<text x="178" y="196.9">KiCad</text>
<text x="178" y="194.1">Size:</text>
<text x="184.7" y="194.1">A4</text>
<text x="185.7" y="196.9">E.D.A.</text>
<text x="193.3" y="196.9">9.0.9</text>
<text x="200" y="194.1">Date:</text>
<text x="263" y="194.3">Rev:</text>
<text x="263" y="196.9">Id:</text>
<text x="267.1" y="196.9">1/10</text>
</g>
<g font-size="1.8" fill="#840000">
<text x="35" y="11.9">1</text>
<text x="85" y="11.9">2</text>
<text x="135" y="11.9">3</text>
<text x="185" y="11.9">4</text>
<text x="235" y="11.9">5</text>
<text x="285" y="11.9">6</text>
<text x="10.3" y="35.9">A</text>
<text x="55.6" y="34.7" transform="rotate(-90 55.6 34.7)">~{RD}</text>
<text x="58.1" y="33.8" transform="rotate(-90 58.1 33.8)">FI</text>
<text x="60.6" y="34.8" transform="rotate(-90 60.6 34.8)">~{WR}</text>
<text x="65.7" y="33.3" transform="rotate(-90 65.7 33.3)">E</text>
<text x="68.3" y="35" transform="rotate(-90 68.3 35)">~{LIR}</text>
<text x="70.8" y="35.5" transform="rotate(-90 70.8 35.5)">~{NMI}</text>
<text x="86" y="34.3" transform="rotate(-90 86 34.3)">ST</text>
<text x="108.9" y="35.2" transform="rotate(-90 108.9 35.2)">~{IOE}</text>
<text x="285.3" y="35.9">A</text>
<text x="63.2" y="37.9" transform="rotate(-90 63.2 37.9)">~{RESET}</text>
<text x="73.3" y="41.4" transform="rotate(-90 73.3 41.4)">EXPSEL_O</text>
<text x="75.9" y="36.2" transform="rotate(-90 75.9 36.2)">~{WAIT}</text>
<text x="81" y="36.2" transform="rotate(-90 81 36.2)">~{INT0}</text>
<text x="83.5" y="36.5" transform="rotate(-90 83.5 36.5)">~{HALT}</text>
<text x="94.9" y="39.3" transform="rotate(-90 94.9 39.3)">~{TEND0}</text>
<text x="106.4" y="38.3" transform="rotate(-90 106.4 38.3)">~{DREQ0}</text>
<text x="114" y="37.9" transform="rotate(-90 114 37.9)">RESET</text>
<text x="78.4" y="42.6" transform="rotate(-90 78.4 42.6)">EXPSEL_2</text>
<text x="88.6" y="42.6" transform="rotate(-90 88.6 42.6)">EXPSEL_3</text>
<text x="10.3" y="85.9">B</text>
<text x="285.3" y="85.9">B</text>
<text x="10.3" y="135.9">C</text>
<text x="285.3" y="135.9">C</text>
<text x="10.3" y="185.9">D</text>
<text x="285.3" y="185.9">D</text>
<text x="35" y="199.9">1</text>
<text x="85" y="199.9">2</text>
<text x="135" y="199.9">3</text>
<text x="185" y="199.9">4</text>
<text x="235" y="199.9">5</text>
<text x="285" y="199.9">6</text>
</g>
<g font-size="1.8" fill="#006464">
<text x="90.2" y="22.5">EXPAND</text>
<text x="92.6" y="19.9">P3</text>
<text x="196.1" y="26.3">+5V</text>
<text x="203.7" y="26.3">GND</text>
<text x="213.9" y="26.3">+5V</text>
<text x="221.5" y="26.3">GND</text>
<text x="231.6" y="26.3">+5V</text>
<text x="239.3" y="26.3">GND</text>
<text x="249.4" y="26.3">+5V</text>
<text x="257" y="26.3">GND</text>
<text x="265.3" y="27.5">+12V</text>
<text x="150" y="32.6">12VEXP</text>
<text x="151.1" y="30.1">JMP9</text>
<text x="244.7" y="35.2">C43</text>
<text x="274.2" y="34.9">C8</text>
<text x="42.4" y="40.2">+5V</text>
<text x="47.5" y="40.2">GND</text>
<text x="133.9" y="40.2">GND</text>
<text x="166.4" y="36.4">+12V</text>
<text x="243.6" y="37.7">100nF</text>
<text x="244.7" y="41.5">C44</text>
<text x="272.6" y="37.4">100nF</text>
<text x="153.7" y="47.9">G1</text>
<text x="209.1" y="47.9">C23</text>
<text x="243.6" y="44">100nF</text>
<text x="265.9" y="46.6">GND</text>
<text x="153.7" y="50.4">Board</text>
<text x="160.4" y="50.4">Folk</text>
<text x="165.5" y="50.4">Logo</text>
<text x="208" y="50.4">100nF</text>
<text x="153.7" y="55.5">G2</text>
<text x="153.7" y="58">TIM011</text>
<text x="161.5" y="58">Logo</text>
<text x="208" y="56.7">100nF</text>
<text x="209.1" y="54.2">C24</text>
<text x="34.3" y="61.5">CPU</text>
<text x="95.2" y="61.5">RAM</text>
<text x="153.7" y="63.1">G3</text>
<text x="153.7" y="65.6">TIM011</text>
<text x="161.5" y="65.6">Picture</text>
<text x="190.3" y="63.1">100nF</text>
<text x="191.3" y="60.6">C14</text>
<text x="208" y="63.1">100nF</text>
<text x="209.1" y="60.6">C25</text>
<text x="225.8" y="63.1">100nF</text>
<text x="226.9" y="60.6">C36</text>
<text x="190.3" y="69.4">100nF</text>
<text x="191.3" y="66.9">C15</text>
<text x="243.6" y="69.4">100nF</text>
<text x="244.7" y="66.9">C48</text>
<text x="190.3" y="75.8">100nF</text>
<text x="191.3" y="73.3">C16</text>
<text x="243.6" y="75.8">100nF</text>
<text x="244.7" y="73.3">C49</text>
<text x="243.6" y="82.1">100nF</text>
<text x="244.7" y="79.6">C50</text>
<text x="243.6" y="88.5">100nF</text>
<text x="244.7" y="86">C51</text>
<text x="34.3" y="93.3">Addressing</text>
<text x="95.2" y="93.3">Expansion</text>
<text x="144.8" y="93.3">Video</text>
<text x="190.3" y="94.8">100nF</text>
<text x="191.3" y="92.3">C19</text>
<text x="208" y="94.8">100nF</text>
<text x="209.1" y="92.3">C30</text>
<text x="225.8" y="94.8">100nF</text>
<text x="226.9" y="92.3">C41</text>
<text x="190.3" y="101.2">100nF</text>
<text x="191.3" y="98.7">C20</text>
<text x="208" y="101.2">100nF</text>
<text x="209.1" y="98.7">C31</text>
<text x="225.8" y="101.2">100nF</text>
<text x="226.9" y="98.7">C42</text>
<text x="243.6" y="101.2">100nF</text>
<text x="244.7" y="98.7">C53</text>
<text x="243.6" y="107.5">100nF</text>
<text x="244.7" y="105">C62</text>
<text x="225.1" y="117.7">PWR_FLAG</text>
<text x="240.3" y="115.2">PWR_FLAG</text>
<text x="34.3" y="125">Serial</text>
<text x="41" y="125">Keyboard</text>
<text x="95.2" y="125">Floppy</text>
<text x="102.6" y="125">Disk</text>
<text x="161.8" y="124.1">GND</text>
<text x="216.9" y="122.8">GND</text>
<text x="234.7" y="120.2">+5V</text>
<text x="146.1" y="131.7">H1</text>
<text x="166.4" y="131.7">H3</text>
<text x="196.1" y="127.9">+5V</text>
<text x="215.1" y="127.9">+5V</text>
<text x="233.5" y="127.9">+12V</text>
<text x="146.1" y="134.2">MountingHole</text>
<text x="166.4" y="134.2">GND</text>
<text x="201.9" y="134.6">C1</text>
<text x="201.9" y="137.1">470uF</text>
<text x="209" y="137.1">25V</text>
<text x="221" y="134.6">C2</text>
<text x="221" y="137.1">47uF</text>
<text x="226.8" y="137.1">TANT</text>
<text x="240.3" y="132.9">PWR_FLAG</text>
<text x="146.1" y="138">H2</text>
<text x="146.1" y="140.6">MountingHole</text>
<text x="166.4" y="138">H4</text>
<text x="166.4" y="140.6">MountingHole</text>
<text x="241" y="140.6">GND</text>
<text x="241" y="138">+5V</text>
<text x="256.5" y="140.6">P5</text>
<text x="256.5" y="143.1">POWER</text>
<text x="146.1" y="144.4">H5</text>
<text x="146.1" y="146.9">MountingHole</text>
<text x="166.4" y="144.4">H6</text>
<text x="166.4" y="146.9">MountingHole</text>
<text x="196.1" y="145.6">GND</text>
<text x="215.1" y="145.6">GND</text>
<text x="239.8" y="145.6">+12V</text>
<text x="146.1" y="150.7">H7</text>
<text x="146.1" y="153.3">MountingHole</text>
<text x="166.4" y="150.7">H8</text>
<text x="166.4" y="153.3">MountingHole</text>
<text x="196.2" y="154.5">R20</text>
<text x="206.5" y="155.8">POWER</text>
<text x="208.5" y="153.3">D2</text>
<text x="242.3" y="153.3">+5V</text>
<text x="264.2" y="154.5">P7</text>
<text x="34.3" y="156.8">Printer</text>
<text x="41.9" y="156.8">Port</text>
<text x="95.2" y="156.8">EPM7128</text>
<text x="146.1" y="157.1">H9</text>
<text x="146.1" y="159.6">MountingHole</text>
<text x="166.4" y="157.1">H10</text>
<text x="166.4" y="159.6">MountingHole</text>
<text x="185.1" y="160.9">+5V</text>
<text x="196.8" y="157.1">1K</text>
<text x="218.4" y="160.9">GND</text>
<text x="239.8" y="158.3">GND</text>
<text x="264.2" y="157.1">5V</text>
<text x="267.6" y="157.1">Jack</text>
</g>
<g font-size="1.8" fill="#a90000">
<text x="44.2" y="29.3" transform="rotate(-90 44.2 29.3)">1</text>
<text x="46.7" y="29.3" transform="rotate(-90 46.7 29.3)">2</text>
<text x="49.3" y="29.3" transform="rotate(-90 49.3 29.3)">3</text>
<text x="51.8" y="29.3" transform="rotate(-90 51.8 29.3)">4</text>
<text x="54.4" y="29.3" transform="rotate(-90 54.4 29.3)">5</text>
<text x="56.9" y="29.3" transform="rotate(-90 56.9 29.3)">6</text>
<text x="59.4" y="29.3" transform="rotate(-90 59.4 29.3)">7</text>
<text x="62" y="29.3" transform="rotate(-90 62 29.3)">8</text>
<text x="64.5" y="29.3" transform="rotate(-90 64.5 29.3)">9</text>
<text x="67.1" y="29.9" transform="rotate(-90 67.1 29.9)">10</text>
<text x="69.6" y="29.9" transform="rotate(-90 69.6 29.9)">11</text>
<text x="72.1" y="29.9" transform="rotate(-90 72.1 29.9)">12</text>
<text x="74.7" y="29.9" transform="rotate(-90 74.7 29.9)">13</text>
<text x="77.2" y="29.9" transform="rotate(-90 77.2 29.9)">14</text>
<text x="79.8" y="29.9" transform="rotate(-90 79.8 29.9)">15</text>
<text x="82.3" y="29.9" transform="rotate(-90 82.3 29.9)">16</text>
<text x="84.8" y="29.9" transform="rotate(-90 84.8 29.9)">17</text>
<text x="87.4" y="29.9" transform="rotate(-90 87.4 29.9)">18</text>
<text x="89.9" y="29.9" transform="rotate(-90 89.9 29.9)">19</text>
<text x="92.5" y="29.9" transform="rotate(-90 92.5 29.9)">20</text>
<text x="95" y="29.9" transform="rotate(-90 95 29.9)">21</text>
<text x="97.5" y="29.9" transform="rotate(-90 97.5 29.9)">22</text>
<text x="100.1" y="29.9" transform="rotate(-90 100.1 29.9)">23</text>
<text x="102.6" y="29.9" transform="rotate(-90 102.6 29.9)">24</text>
<text x="105.2" y="29.9" transform="rotate(-90 105.2 29.9)">25</text>
<text x="107.7" y="29.9" transform="rotate(-90 107.7 29.9)">26</text>
<text x="110.2" y="29.9" transform="rotate(-90 110.2 29.9)">27</text>
<text x="112.8" y="29.9" transform="rotate(-90 112.8 29.9)">28</text>
<text x="115.3" y="29.9" transform="rotate(-90 115.3 29.9)">29</text>
<text x="117.9" y="29.9" transform="rotate(-90 117.9 29.9)">30</text>
<text x="120.4" y="29.9" transform="rotate(-90 120.4 29.9)">31</text>
<text x="122.9" y="29.9" transform="rotate(-90 122.9 29.9)">32</text>
<text x="125.5" y="29.9" transform="rotate(-90 125.5 29.9)">33</text>
<text x="128" y="29.9" transform="rotate(-90 128 29.9)">34</text>
<text x="130.6" y="29.9" transform="rotate(-90 130.6 29.9)">35</text>
<text x="133.1" y="29.9" transform="rotate(-90 133.1 29.9)">36</text>
<text x="135.6" y="29.9" transform="rotate(-90 135.6 29.9)">37</text>
<text x="138.2" y="29.9" transform="rotate(-90 138.2 29.9)">38</text>
<text x="140.7" y="29.9" transform="rotate(-90 140.7 29.9)">39</text>
<text x="143.3" y="29.9" transform="rotate(-90 143.3 29.9)">40</text>
<text x="148.5" y="35.3">1</text>
<text x="157.4" y="35.3">2</text>
<text x="250.1" y="136.9">1</text>
<text x="250.1" y="139.4">2</text>
<text x="250.1" y="142">3</text>
<text x="250.1" y="144.5">4</text>
<text x="250.8" y="152.1">1</text>
<text x="250.8" y="154.7">3</text>
<text x="250.8" y="157.2">2</text>
</g>
<g font-size="1.8" fill="#989898">
<text x="191.3" y="35.2">C10</text>
<text x="209.1" y="35.2">C21</text>
<text x="226.9" y="35.2">C32</text>
<text x="190.3" y="37.7">100nF</text>
<text x="191.3" y="41.5">C11</text>
<text x="208" y="37.7">100nF</text>
<text x="209.1" y="41.5">C22</text>
<text x="225.8" y="37.7">100nF</text>
<text x="226.9" y="41.5">C33</text>
<text x="190.3" y="44">100nF</text>
<text x="191.3" y="47.9">C12</text>
<text x="208" y="44">100nF</text>
<text x="225.8" y="44">100nF</text>
<text x="226.9" y="47.9">C34</text>
<text x="244.7" y="47.9">C45</text>
<text x="190.3" y="50.4">100nF</text>
<text x="225.8" y="50.4">100nF</text>
<text x="243.6" y="50.4">100nF</text>
<text x="190.3" y="56.7">100nF</text>
<text x="191.3" y="54.2">C13</text>
<text x="225.8" y="56.7">100nF</text>
<text x="226.9" y="54.2">C35</text>
<text x="243.6" y="56.7">100nF</text>
<text x="244.7" y="54.2">C46</text>
<text x="243.6" y="63.1">100nF</text>
<text x="244.7" y="60.6">C47</text>
<text x="208" y="69.4">100nF</text>
<text x="209.1" y="66.9">C26</text>
<text x="225.8" y="69.4">100nF</text>
<text x="226.9" y="66.9">C37</text>
<text x="208" y="75.8">100nF</text>
<text x="209.1" y="73.3">C27</text>
<text x="225.8" y="75.8">100nF</text>
<text x="226.9" y="73.3">C38</text>
<text x="190.3" y="82.1">100nF</text>
<text x="191.3" y="79.6">C17</text>
<text x="208" y="82.1">100nF</text>
<text x="209.1" y="79.6">C28</text>
<text x="225.8" y="82.1">100nF</text>
<text x="226.9" y="79.6">C39</text>
<text x="190.3" y="88.5">100nF</text>
<text x="191.3" y="86">C18</text>
<text x="208" y="88.5">100nF</text>
<text x="209.1" y="86">C29</text>
<text x="225.8" y="88.5">100nF</text>
<text x="226.9" y="86">C40</text>
<text x="243.6" y="94.8">100nF</text>
<text x="244.7" y="92.3">C52</text>
<text x="256.5" y="122.8">P2</text>
<text x="256.5" y="125.3">POWER</text>
<text x="146.1" y="163.4">H11</text>
<text x="146.1" y="166">MountingHole</text>
</g>
<g font-size="1.8" fill="#0f0f0f">
<text x="89.8" y="45.7" transform="rotate(-90 89.8 45.7)">A0</text>
<text x="92.4" y="45.7" transform="rotate(-90 92.4 45.7)">A1</text>
<text x="97.4" y="45.7" transform="rotate(-90 97.4 45.7)">A2</text>
<text x="100" y="45.7" transform="rotate(-90 100 45.7)">A3</text>
<text x="102.5" y="45.7" transform="rotate(-90 102.5 45.7)">A4</text>
<text x="115.2" y="48.3" transform="rotate(-90 115.2 48.3)">D7</text>
<text x="117.8" y="48.3" transform="rotate(-90 117.8 48.3)">D6</text>
<text x="120.3" y="48.3" transform="rotate(-90 120.3 48.3)">D5</text>
<text x="122.8" y="48.3" transform="rotate(-90 122.8 48.3)">D3</text>
<text x="125.4" y="48.3" transform="rotate(-90 125.4 48.3)">D4</text>
<text x="127.9" y="48.3" transform="rotate(-90 127.9 48.3)">D2</text>
<text x="130.5" y="48.3" transform="rotate(-90 130.5 48.3)">D1</text>
<text x="133" y="48.3" transform="rotate(-90 133 48.3)">D0</text>
</g>
<g font-size="1.8" fill="#000084">
<text x="61.8" y="78.3">A[0..18]</text>
<text x="62.9" y="80.9">D[0..7]</text>
<text x="96.7" y="78.3">A[0..18]</text>
<text x="96.7" y="80.9">D[0..7]</text>
<text x="121.3" y="80.9">MA[0..18]</text>
<text x="61.8" y="107.5">A[0..18]</text>
<text x="96.7" y="107.5">A[0..18]</text>
<text x="122.6" y="107.5">BD[0..7]</text>
<text x="96.7" y="110.1">D[0..7]</text>
<text x="96.7" y="140.6">A[0..18]</text>
<text x="96.7" y="143.1">D[0..7]</text>
<text x="61.8" y="171">A[0..18]</text>
<text x="96.7" y="171">A[0..18]</text>
<text x="121.9" y="171">IO[0..7]</text>
<text x="62.9" y="174.9">D[0..7]</text>
<text x="96.7" y="174.9">D[0..7]</text>
<text x="120.4" y="174.9">VA[0..14]</text>
</g>
<g font-size="1.8" fill="#725600">
<text x="34.3" y="86.1">File:</text>
<text x="39.5" y="86.1">tim_cpu.kicad_sch</text>
<text x="95.2" y="86.1">File:</text>
<text x="100.5" y="86.1">tim_ram.kicad_sch</text>
<text x="34.3" y="116.6">File:</text>
<text x="39.5" y="116.6">tim_addressing.kicad_sch</text>
<text x="95.2" y="116.6">File:</text>
<text x="100.5" y="116.6">tim_expansion.kicad_sch</text>
<text x="144.8" y="116.6">File:</text>
<text x="150" y="116.6">tim_video.kicad_sch</text>
<text x="34.3" y="148.4">File:</text>
<text x="39.5" y="148.4">tim_keyboard.kicad_sch</text>
<text x="95.2" y="148.4">File:</text>
<text x="100.5" y="148.4">tim_floppy.kicad_sch</text>
<text x="34.3" y="180.1">File:</text>
<text x="39.5" y="180.1">tim_printer.kicad_sch</text>
<text x="95.2" y="180.1">File:</text>
<text x="100.5" y="180.1">tim_epm7128.kicad_sch</text>
</g>
<g font-size="1.8" fill="#aaa">
<text x="250.1" y="119.1">1</text>
<text x="250.1" y="121.7">2</text>
<text x="250.1" y="124.2">3</text>
<text x="250.1" y="126.7">4</text>
</g>
</svg>
